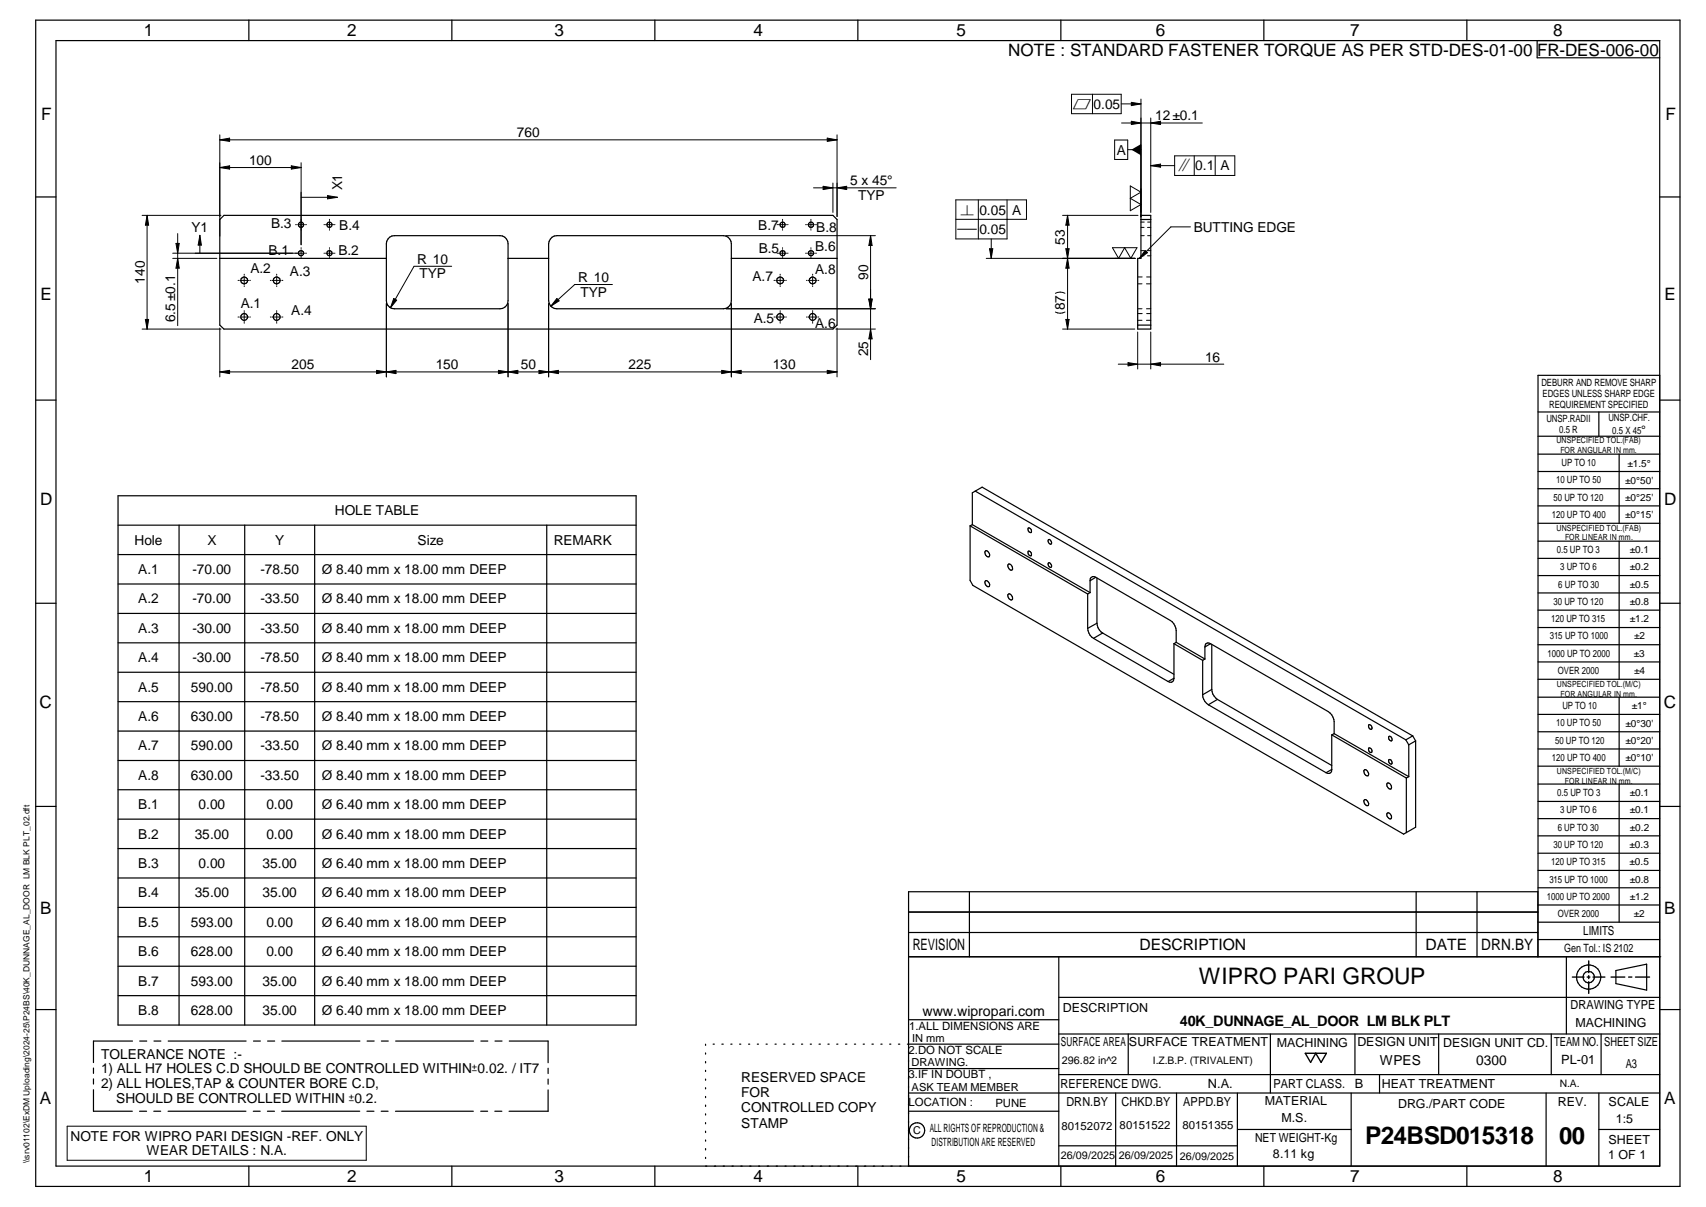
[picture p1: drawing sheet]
<svg xmlns="http://www.w3.org/2000/svg" width="420mm" height="297mm" viewBox="0 0 420 297" stroke-linecap="round" stroke-linejoin="round" font-family="sans-serif">
<g fill="none" stroke="#000" stroke-width=".3">
<path d="M8.8 5h405v287h-405zM13.8 10h395v277h-395zM61.3 5v5M111.3 5v5M161.3 5v5M211.3 5v5M261.3 5v5M311.3 5v5M361.3 5v5M378.6 10v4.2h30.2M8.8 48.5h5M54.1 54l1-1h150l1.1 1v26l-1.1 1h-150l-1-1z"/>
<path d="M96 58.4l1.1-.4h26a1.97 1.97 0 0 1 2 2v14a1.97 1.97 0 0 1-2 2h-26a1.97 1.97 0 0 1-1.9-2v-14v-.6zM136 58.4l1.1-.4h41a1.97 1.97 0 0 1 2 2v14a1.97 1.97 0 0 1-2 2h-41a2.03 2.03 0 0 1-2-2v-14l.1-.6zM281 53h2.4v28h-3.2v-17.4h.8zM281 54h2.4M408.8 48.5h5M54.1 63.6h41.1M125.1 63.6h10M180.1 63.6h26.1M8.8 98.5h5M280.2 80h3.2M408.8 92.4h-30v143.1M408.8 98.5h5"/>
<path d="M378.8 101.4h30M378.8 107.4h30M378.8 111.8h30M378.8 116h30M393.8 101.4v6M398.8 111.8v17M29.1 122h127.6v130.3h-127.6zM29.1 129.2h127.6M29.1 136.5h127.6M44.1 129.2v123.1M60.3 129.2v123.1M77.5 129.2v123.1"/>
<path d="M134.7 129.2v123.1M238.9 129.4v13.4l.7 1.3 106.1 61.2 .7-.4M238.9 129.4l29 16.8M239.5 129.1l-.6 .3M239.5 129.1l29 16.7M240.2 120.9l106 61.2M240.2 120.9l1.7-1 106 61.2M240.2 120.9l-.7 .4v7.8M242.7 135.6a1 1 0 0 1 .9 1.4 .97 .97 0 0 1-.9-1.4zM248.4 138.8a.97 .97 0 0 1 .8 1.5 .97 .97 0 0 1-.8-1.5zM253.3 129.9a.76 .76 0 0 1 .6 1.2 .76 .76 0 0 1-.6-1.2zM253.3 135.6a.76 .76 0 0 1 .6 1.2 .76 .76 0 0 1-.6-1.2z"/>
<path d="M258.2 132.8a.65 .65 0 0 1 .7 .4 .65 .65 0 0 1-.2 .7 .83 .83 0 0 1-.5-1.1zM258.2 138.5a.65 .65 0 0 1 .7 .4 .65 .65 0 0 1-.2 .8 .83 .83 0 0 1-.5-1.2zM378.8 120.3h30M378.8 124.5h30M378.8 128.8h30M378.8 133.2h30M378.8 137.4h30M398.8 133.2v34M8.8 148.5h5M29.1 143.7h127.6M29.1 151h127.6M29.1 158.2h127.6"/>
<path d="M242.7 142.9a.98 .98 0 0 1 .9 1.5 .95 .95 0 0 1-.9-1.5zM248.4 146.2a.95 .95 0 0 1 .8 1.4 .92 .92 0 0 1-.8-.5 .92 .92 0 0 1 0-.9zM267.9 154.6a3.2 3.2 0 0 0 1.4 2.5M267.9 146.2v8.4M268.5 142.9v2.9M268.5 145.8l-.6 .4M269.3 157.1l18.4 10.6M269.9 142.1l18.3 10.6a3.2 3.2 0 0 1 1.5 2.5v2.9M269.9 142.1a.86 .86 0 0 0-1-.1 .86 .86 0 0 0-.4 .9M269.9 142.1l-1.4 .8M270.2 153.4a2.96 2.96 0 0 0 1.4 2.4M270.2 142.2v11.2"/>
<path d="M270.2 153.4l-2.3 1.2M271.6 155.8l17.5 10.1M271.6 155.8l-2.3 1.3M289.1 158.4l7.1 4.1M289.1 158.4v8.5M289.7 158.1l7 4.1M289.7 158.1l-.6 .3M296.7 159.2v3M298.1 158.4l29 16.7a3.2 3.2 0 0 1 1.5 2.5v3M298.1 158.4a.85 .85 0 0 0-.9-.1 .85 .85 0 0 0-.5 .9M298.1 158.4l-1.4 .8M298.4 158.6v11.1"/>
<path d="M378.8 141.6h30M378.8 145.9h30M378.8 150.2h30M378.8 154.4h30M378.8 158.7h30M408.8 148.5h5M29.1 165.4h127.6M29.1 172.7h127.6M29.1 179.9h127.6M289.1 166.9l-1.4 .8M289.1 166.9a.88 .88 0 0 1-.4 .9 .88 .88 0 0 1-1-.1M296.2 171a3.1 3.1 0 0 0 1.4 2.4"/>
<path d="M296.2 162.5v8.5M296.7 162.2l-.5 .3M297.6 173.4l29 16.8M298.4 169.7a2.96 2.96 0 0 0 1.4 2.4M298.4 169.7l-2.2 1.3M299.8 172.1l28.2 16.3M299.8 172.1l-2.2 1.3M337.1 178.4a.64 .64 0 0 1 .7 .3 .64 .64 0 0 1-.2 .8 .8 .8 0 0 1-.5-1.1zM378.8 162.9h30M378.8 167.2h30M378.8 171.6h30M378.8 175.8h30"/>
<path d="M398.8 171.6v17M8.8 198.5h5M29.1 187.2h127.6M29.1 194.4h127.6M328 189.4l-1.4 .8M328 180.8l18.4 10.7M328 180.8v8.6M328 189.4a.85 .85 0 0 1-.4 .9 .85 .85 0 0 1-1-.1M328.6 180.6l18.4 10.5M328.6 180.6l-.6 .2M335.9 189.6l.2-.2a1 1 0 0 1 .8 1.5 1.06 1.06 0 0 1-1-1.3zM336.1 196.8a.98 .98 0 0 1 .8 1.4 .95 .95 0 0 1-.8-1.4z"/>
<path d="M337.1 184.1a.64 .64 0 0 1 .7 .4 .64 .64 0 0 1-.2 .7 .8 .8 0 0 1-.5-1.1zM341.7 192.7a.97 .97 0 0 1 .9 1.5 1 1 0 0 1-.9-1.5zM342.1 186.9a.72 .72 0 0 1 .6 1.1 .74 .74 0 0 1-.6-1.1zM342.1 181.2a.72 .72 0 0 1 .6 1.1 .74 .74 0 0 1-.6-1.1zM346.2 182.1l.8 1.2M346.4 191.5v13.4M347 191.1l-.6 .4M347 183.3v7.8M347.9 181.1l-1.7 1M347.9 181.1l.7 1.2M348.6 182.3v21.3l-2.2 1.3M348.6 182.3l-1.6 1"/>
<path d="M378.8 180.1h30M378.8 184.3h30M378.8 188.6h30M378.8 193h30M378.8 197.2h30M398.8 193v33.9M408.8 198.5h5M29.1 201.6h127.6M29.1 208.8h127.6M29.1 216.1h127.6M238.7 219.5v16M341.7 200.1a.95 .95 0 0 1 .9 1.4 .98 .98 0 0 1-.9-1.4z"/>
<path d="M348.8 219.5v16M363.8 219.5v16M378.8 201.5h30M378.8 205.7h30M378.8 210h30M378.8 214.2h30M378.8 218.5h30M29.1 223.3h127.6M29.1 230.5h127.6M29.1 237.8h127.6M223.8 235.5h185.2M223.8 229.5h154.9"/>
<path d="M223.8 224.5h154.9M260.8 235.5v51.5M378.7 235.5v-16h-154.9v67.5M378.8 222.7h30M378.8 226.9h30M378.8 231.2h30M385.8 235.5v19M398 238.8l7.5-1.5v6.4l-7.5-1.6zM8.8 248.5h5M29.1 245h127.6M32.6 256.2h-9.6v5.3M34.4 256.2h1.7"/>
<path d="M37.9 256.2h1.7M41.4 256.2h19.2M62.4 256.2h1.7M65.9 256.2h1.7M69.4 256.2h19.2M90.4 256.2h1.7M93.9 256.2h1.7M97.4 256.2h19.2M118.4 256.2h1.7M121.9 256.2h1.7M125.4 256.2h9.6v5.3M173.8 257v.3"/>
<path d="M173.8 259.1v.3M175.6 257h.3M177.8 257h.3M180 257h.3M182.1 257h.3M184.4 257h.2M186.5 257h.3M188.7 257h.3M190.9 257h.3M193 257h.3M195.2 257h.3M197.4 257h.3"/>
<path d="M199.5 257h.3M201.7 257h.3M203.9 257h.3M206.1 257h.3M208.2 257h.4M210.4 257h.3M212.6 257h.3M214.7 257h.4M216.9 257h.3M219.1 257h.3M221.3 257h.3M223.8 251h37"/>
<path d="M260.8 257h-37.3M260.8 245.4h148M260.8 254.5h148M277.9 254.5v10M312.9 254.5v14.5M333.7 254.5v10M354.3 254.5v10M382 254.5v10M394.3 254.5v10M408.8 248.5h5M23 268.2v5.3h9.6M23 262.8v1.4"/>
<path d="M23 265.5v1.3M34.4 273.5h1.7M37.9 273.5h1.7M41.4 273.5h19.2M62.4 273.5h1.7M65.9 273.5h1.7M69.4 273.5h19.2M90.4 273.5h1.7M93.9 273.5h1.7M97.4 273.5h19.2M118.4 273.5h1.7M121.9 273.5h1.7"/>
<path d="M135 268.2v5.3h-9.6M135 262.9v1.3M135 265.6v1.2M173.8 261.2v.4M173.8 263.4v.3M173.8 265.6v.3M173.8 267.7v.3M173.8 269.8v.3M173.8 271.9v.4M173.8 274.1v.3M173.8 276.3v.3M173.8 278.4v.3"/>
<path d="M223.8 269h185M223.8 263h37M223.8 273.5h37M260.8 264.5h148M274.8 269v18M289.8 269v18M304.7 269v18M304.7 278h28.1M332.8 269v18M339.8 264.5v4.5M380.8 269v18M393.8 269v18"/>
<path d="M393.8 278h15M61.3 287v5M111.3 287v5M161.3 287v5M173.8 280.5v.3M173.8 282.7v.3M173.8 284.8v.3M211.3 287v5M260.8 282h43.9M261.3 287v5M311.3 287v5M361.3 287v5"/>
<circle cx="74.1" cy="55.3" r=".65"/>
<circle cx="81.1" cy="55.3" r=".64"/>
<circle cx="192.7" cy="55.3" r=".64"/>
<circle cx="199.7" cy="55.3" r=".65"/>
<circle cx="60.1" cy="78" r=".84"/>
<circle cx="60.2" cy="69" r=".83"/>
<circle cx="68.1" cy="78" r=".85"/>
<circle cx="68.2" cy="69" r=".84"/>
<circle cx="74.1" cy="62.3" r=".64"/>
<circle cx="81.1" cy="62.3" r=".64"/>
<circle cx="192.1" cy="78" r=".84"/>
<circle cx="192.2" cy="69" r=".83"/>
<circle cx="192.7" cy="62.3" r=".63"/>
<circle cx="199.7" cy="62.3" r=".64"/>
<circle cx="200.1" cy="78" r=".84"/>
<circle cx="200.2" cy="69" r=".83"/>
<circle cx="391.3" cy="240.5" r="2.99"/>
<circle cx="391.3" cy="240.5" r="1.41"/>
<circle cx="225.9" cy="278.2" r="1.89"/>
</g>
<g fill="none" stroke="#000" stroke-width=".25">
<path d="M54.1 33.2v24.9M54.1 34.4l2.4-.4v.8zM54.1 34.4h152.1M203.7 34l2.5 .4-2.5 .4zM206.2 33.2v20.1M263.9 23.2h12.2v4.8h-12.2zM269.1 23.2v4.8M274.5 34.5h3.2v4.7h-3.2zM276.1 25.6h4.9M276.2 30.3h19.9M277.7 36.8h3.3M278.6 29.8l2.4 .5-2.4 .3z"/>
<path d="M278.6 25.2l2.4 .4-2.4 .4zM281 24.4v29.1M283.4 29v23.3M283.4 30.3l2.4-.5v.8zM289.3 38.4h14.8v4.8h-14.8zM294.1 38.4v4.8M299.3 38.4v4.8M35 53h19.4M36.2 53l.4 2.4h-.8zM36.2 53v28M43.3 59.9h.8l-.3 2.4zM43.8 57.5v22.6"/>
<path d="M49.2 57.9v4.4M49.2 57.9l.4 2.4h-.8zM54.1 41.2l2.4-.4v.8zM54.1 41.2h20.1M71.7 40.8l2.5 .4-2.5 .4zM72.8 55.3h.1M73.1 55.3h.1M73.4 55.3h1.5M74.2 40v20.2M74.2 48.6h8.9M75.1 55.3h.1M75.3 55.3h.2"/>
<path d="M79.8 55.3h.1M80.1 55.3h.1M80.4 55.3h1.5M80.7 48.1l2.4 .5-2.4 .3zM81.1 54v.1M81.1 54.3v.1M81.1 54.6v1.4M81.1 56.3h.1M81.1 56.5v.1M82.1 55.3h.1M82.4 55.3h.1M178.8 58h36.8"/>
<path d="M191.4 55.3h.1M191.7 55.3h.1M192 55.3h1.5M192.7 54v.1M192.7 54.3v.1M192.7 54.6v1.4M192.7 56.3h.1M192.7 56.5v.1M193.7 55.3h.1M194 55.3h.1M198.4 55.3h.1M198.7 55.3h.1"/>
<path d="M199 55.3h1.4M199.7 54v.1M199.7 54.3v.1M199.7 54.6v1.4M199.7 56.3h.1M199.7 56.5v.1M200.4 46.2h20.3M200.7 55.3h.1M200.9 55.3h.2M202.7 45.8l2.4 .4-2.4 .5zM205.1 45v7.3M206.2 46.2l2.3-.4v.9z"/>
<path d="M214.4 58v30.5M214.4 58l.4 2.4h-.8zM241 49.2v9.6M244.1 58.8v4.8M248 49.2v9.6h-12.6v-9.6h17.4v4.8h-17.4M261.7 53h18.6M262.9 53l.4 2.4h-.8zM262.9 53v28M278.4 45.8l2.6 1.5-2.6 1.5 2.6 1.5-2.6 1.6zM281 56h.8M281 58h.8M281 54.7h.8"/>
<path d="M282.6 56h.8M282.6 58h.8M282.6 54.7h.8M283.4 40.8l2.4-.4v.7zM283.4 40.8h5.9M293.2 55.8h-4.8l-7.8 7.8M35.8 78.6h.8l-.4 2.4zM42.5 62.3h32.4M42.5 63.6h10.9M43.8 63.6l.3 2.4h-.8zM58.6 78h.2M58.6 69h.2"/>
<path d="M59 78h.2M59 69h.2M59.4 78h1.5M59.4 69h1.5M60.1 67.5v.1M60.1 67.9v.1M60.1 68.3v1.4M60.1 70v.1M60.1 70.4v.1M60.1 76.5v.2M60.1 76.9v.1M60.1 77.3v1.4"/>
<path d="M60.1 79v.1M60.1 79.3v.2M61.1 78h.1M61.1 69h.1M61.5 78h.2M61.5 69h.2M66.6 78h.2M66.6 69h.2M67 78h.2M67 69h.2M67.4 78h1.5M67.4 69h1.5"/>
<path d="M68.1 67.5v.1M68.1 67.9v.1M68.1 68.3v1.4M68.1 70v.1M68.1 70.4v.1M68.1 76.5v.2M68.1 76.9v.1M68.1 77.3v1.4M68.1 79v.1M68.1 79.3v.2M69.1 78h.1M69.1 69h.1"/>
<path d="M69.5 78h.2M69.5 69h.2M74.2 61v.1M74.2 61.3h.1M74.2 61.6v1.4M74.2 63.2v.1M74.2 63.5v.1M75.1 62.3h.1M75.3 62.3h.2M79.8 62.3h.1M80.1 62.3h.1M80.4 62.3h1.5"/>
<path d="M81.1 61v.1M81.1 61.3h.1M81.1 61.6v1.4M81.1 63.2v.1M81.1 63.5v.1M82.1 62.3h.1M82.4 62.3h.1M95.2 74.7v18.1M97 73.4l.7 .5-1.5 1.8zM111.2 65.5h-9.2l-5.8 10.2M125.1 74.7v18.1M135.1 74.7v18.1"/>
<path d="M137.1 73.4l.6 .6-2 1.4zM150.8 70h-9.2l-5.9 5.4M178.8 76h36.8M180.1 74.7v18.1M190.6 78h.2M190.6 69h.2M191 78h.2M191 69h.2M191.4 62.3h.1M191.4 78h1.5M191.4 69h1.5M191.7 62.3h.1"/>
<path d="M192 62.3h1.5M192.1 67.5v.1M192.1 67.9v.1M192.1 68.3v1.4M192.1 70v.1M192.1 70.4v.1M192.1 76.5v.2M192.1 76.9v.1M192.1 77.3v1.4M192.1 79v.1M192.1 79.3v.2M192.7 61v.1"/>
<path d="M192.7 61.3h.1M192.7 61.6v1.4M192.7 63.2v.1M192.7 63.5v.1M193.1 78h.1M193.1 69h.1M193.5 78h.2M193.5 69h.2M193.7 62.3h.1M194 62.3h.1M198.4 62.3h.1M198.6 78h.2"/>
<path d="M198.6 69h.2M198.7 62.3h.1M199 62.3h1.4M199 78h.2M199 69h.2M199.4 78h1.5M199.4 69h1.5M199.7 61v.1M199.7 61.3h.1M199.7 61.6v1.4M199.7 63.2v.1M199.7 63.5v.1"/>
<path d="M200.1 67.5v.1M200.1 67.9v.1M200.1 68.3v1.4M200.1 70v.1M200.1 70.4v.1M200.1 76.5v.2M200.1 76.9v.1M200.1 77.3v1.4M200.1 79v.1M200.1 79.3v.2M200.7 62.3h.1M200.9 62.3h.2"/>
<path d="M201.1 78h.1M201.1 69h.1M201.5 78h.2M201.5 69h.2M214 73.6h.8l-.4 2.4zM242.9 63.6h36.8M243.7 61.2h.8l-.4 2.4zM262.3 76.8a2.52 2.52 0 0 1-2.4 0M262.3 72.2a2.52 2.52 0 0 0-2.4 0M262.5 61.2h.8l-.4 2.4zM262.5 78.6h.8l-.4 2.4zM262.9 63.6l.4 2.4h-.8z"/>
<path d="M274 61h6l-1.5 2.6-1.5-2.6-1.5 2.6zM280.2 76h1.1M280.2 69.8h1.1M280.2 78.8h1.1M280.2 68.2h1.1M280.2 77.2h1.1M281 62.9h.8M281 61.7h.8M282 61.6l.6 .6-2 1.4zM282.4 76h1M282.4 69.8h1M282.4 78.8h1"/>
<path d="M282.4 68.2h1M282.4 77.2h1M282.6 62.9h.8M282.6 61.7h.8M35 81h19.4M54.1 80.7v12.1M54.1 91.5l2.4-.4v.8zM54.1 91.5h152.1M92.7 91.1l2.5 .4-2.5 .4zM95.2 91.5l2.3-.4v.8zM122.8 91.1l2.3 .4-2.3 .4zM125.1 91.5l2.4-.4v.8z"/>
<path d="M132.7 91.1l2.4 .4-2.4 .4zM135.1 91.5l2.4-.4v.8zM177.7 91.1l2.4 .4-2.4 .4zM180.1 91.5l2.4-.4v.8zM203.7 91.1l2.5 .4-2.5 .4zM205.9 81h9.7M206.2 80.7v12.1M214.4 81l.4 2.4h-.8zM261.7 81h17.8M275.4 89.6h26M277.8 89.2l2.4 .4-2.4 .4zM280.2 81.7v9.1"/>
<path d="M283.4 89.6l2.4-.4v.8zM283.4 81.7v9.1M16.5 277.2h73.7v8.3h-73.7z"/>
</g>
<path d="M391.3 236.5v2.9M321.5 259.2h5.2l-1.3 2.3-1.3-2.3-1.3 2.3zM387.3 240.5h2.8M390.9 240.5h.7M391.3 240.1v.7M391.3 241.6v2.9M392.3 240.5h3M396.8 240.5h3.4M401.1 240.5h.8M402.8 240.5h3.5" fill="none" stroke="#000" stroke-width=".34"/>
<g fill="#000">
<path d="M54.1 34.4l2.4-.4v.8zM203.7 34l2.5 .4-2.5 .4zM278.6 29.8l2.4 .5-2.4 .3zM278.6 25.2l2.4 .4-2.4 .4zM278.6 36.8l2.4-1.3v2.7zM283.4 30.3l2.4-.5v.8zM36.2 53l.4 2.4h-.8zM43.3 59.9h.8l-.3 2.4zM54.1 41.2l2.4-.4v.8zM71.7 40.8l2.5 .4-2.5 .4zM80.7 48.1l2.4 .5-2.4 .3zM202.7 45.8l2.4 .4-2.4 .5z"/>
<path d="M206.2 46.2l2.3-.4v.9zM262.9 53l.4 2.4h-.8zM283.4 40.8l2.4-.4v.7zM35.8 78.6h.8l-.4 2.4zM43.8 63.6l.3 2.4h-.8zM49.2 57.9l.4 2.4h-.8zM97 73.4l.7 .5-1.5 1.8zM137.1 73.4l.6 .6-2 1.4zM214 73.6h.8l-.4 2.4zM214.4 58l.4 2.4h-.8zM243.7 61.2h.8l-.4 2.4zM262.5 78.6h.8l-.4 2.4z"/>
<path d="M262.9 63.6l.4 2.4h-.8zM262.5 61.2h.8l-.4 2.4zM282 61.6l.6 .6-2 1.4zM54.1 91.5l2.4-.4v.8zM92.7 91.1l2.5 .4-2.5 .4zM95.2 91.5l2.3-.4v.8zM122.8 91.1l2.3 .4-2.3 .4zM125.1 91.5l2.4-.4v.8zM132.7 91.1l2.4 .4-2.4 .4zM135.1 91.5l2.4-.4v.8zM177.7 91.1l2.4 .4-2.4 .4zM180.1 91.5l2.4-.4v.8z"/>
<path d="M203.7 91.1l2.5 .4-2.5 .4zM214.4 81l.4 2.4h-.8zM277.8 89.2l2.4 .4-2.4 .4zM283.4 89.6l2.4-.4v.8z"/>
</g>
<text font-size="6" x="336.2" y="281.6">P24BSD015318</text>
<text font-size="5.9" x="384" y="281.6">00</text>
<text font-size="5.6" x="295.3" y="242.2">WIPRO PARI GROUP</text>
<g font-size="4.2">
<text x="35.4" y="9">1</text>
<text x="85.5" y="8.9">2</text>
<text x="136.6" y="9">3</text>
<text x="185.6" y="9">4</text>
<text x="235.6" y="9">5</text>
<text x="284.6" y="8.8">6</text>
<text x="332.6" y="9">7</text>
<text x="382.6" y="9">8</text>
<text x="248.3" y="13.8">NOTE : STANDARD FASTENER TORQUE AS PER STD-DES-01-00 FR-DES-006-00</text>
<text x="10.1" y="29.6">F</text>
<text x="410.2" y="29.6">F</text>
<text x="9.9" y="73.9">E</text>
<text x="409.9" y="73.9">E</text>
<text x="9.9" y="124.2">D</text>
<text x="409.9" y="124.2">D</text>
<text x="9.7" y="174.3">C</text>
<text x="409.7" y="174.3">C</text>
<text x="9.9" y="225">B</text>
<text x="409.8" y="225">B</text>
<text x="9.8" y="271.7">A</text>
<text x="409.8" y="271.7">A</text>
<text x="35.4" y="291">1</text>
<text x="85.5" y="290.9">2</text>
<text x="136.6" y="291">3</text>
<text x="185.6" y="291">4</text>
<text x="235.6" y="291">5</text>
<text x="284.6" y="290.8">6</text>
<text x="332.6" y="291">7</text>
<text x="382.6" y="291">8</text>
</g>
<g font-size="3.9">
<text x="224.8" y="233.8">REVISION</text>
<text x="280.7" y="233.8">DESCRIPTION</text>
<text x="351.1" y="233.8">DATE</text>
<text x="364.8" y="233.8">DRN.BY</text>
</g>
<g font-size="3.7">
<text x="264.1" y="26.8">r</text>
<text x="290.2" y="42">i</text>
<text x="236.5" y="52.8">n</text>
<text x="235.7" y="57.6">t</text>
</g>
<text font-size="3.6" x="290.6" y="252.6">40K_DUNNAGE_AL_DOOR LM BLK PLT</text>
<text font-size="3.5" x="227.2" y="250">www.wipropari.com</text>
<g font-size="3.4">
<text x="269.3" y="26.8">0.05</text>
<text x="284.5" y="29.6">12±0.1</text>
<text x="127.3" y="33.8">760</text>
<text x="61.3" y="40.6">100</text>
<text x="275" y="38.1">A</text>
<text x="294.4" y="42">0.1 A</text>
<text x="84.3" y="46.9" transform="rotate(-90 84.3 46.9)">X1</text>
<text x="209.4" y="45.6">5 x 45°</text>
<text x="211.4" y="49.2">TYP</text>
<text x="241.2" y="52.8">0.05 A</text>
<text x="47.2" y="57.1">Y1</text>
<text x="66.7" y="56.2">B.3</text>
<text x="83.6" y="56.5">B.4</text>
<text x="186.8" y="56.6">B.7</text>
<text x="201" y="57">B.8</text>
<text x="241.2" y="57.6">0.05</text>
<text x="294" y="57">BUTTING EDGE</text>
<text x="66.1" y="62.7">B.1</text>
<text x="83.3" y="62.7">B.2</text>
<text x="102.8" y="64.9">R 10</text>
<text x="186.8" y="62.3">B.5</text>
<text x="200.8" y="61.7">B.6</text>
<text x="262.3" y="60.2" transform="rotate(-90 262.3 60.2)">53</text>
<text x="35.6" y="69.8" transform="rotate(-90 35.6 69.8)">140</text>
<text x="61.7" y="67.2">A.2</text>
<text x="71.4" y="67.9">A.3</text>
<text x="103.3" y="68.5">TYP</text>
<text x="142.4" y="69.4">R 10</text>
<text x="185.3" y="69">A.7</text>
<text x="200.8" y="67.5">A.8</text>
<text x="213.8" y="68.9" transform="rotate(-90 213.8 68.9)">90</text>
<text x="59.3" y="75.8">A.1</text>
<text x="71.7" y="77.6">A.4</text>
<text x="142.9" y="73">TYP</text>
<text x="262.3" y="76.4" transform="rotate(-90 262.3 76.4)">87</text>
<text x="43.1" y="79.3" transform="rotate(-90 43.1 79.3)">6.5±0.1</text>
<text x="185.6" y="79.4">A.5</text>
<text x="200.8" y="80.7">A.6</text>
<text x="213.8" y="87.7" transform="rotate(-90 213.8 87.7)">25</text>
<text x="296.8" y="89">16</text>
<text x="71.8" y="90.9">205</text>
<text x="107.3" y="90.9">150</text>
<text x="128.3" y="90.9">50</text>
<text x="154.8" y="90.9">225</text>
<text x="190.3" y="90.9">130</text>
<text x="82.5" y="126.8">HOLE TABLE</text>
<text x="33.1" y="134">Hole</text>
<text x="51.1" y="134">X</text>
<text x="67.8" y="134">Y</text>
<text x="102.9" y="134">Size</text>
<text x="136.4" y="134">REMARK</text>
<text x="34.1" y="141.3">A.1</text>
<text x="47.4" y="141.3">-70.00</text>
<text x="64.1" y="141.3">-78.50</text>
<text x="79.2" y="141.3">Ø 8.40 mm x 18.00 mm DEEP</text>
<text x="34.1" y="148.5">A.2</text>
<text x="47.4" y="148.5">-70.00</text>
<text x="64.1" y="148.5">-33.50</text>
<text x="79.2" y="148.5">Ø 8.40 mm x 18.00 mm DEEP</text>
<text x="34.1" y="155.7">A.3</text>
<text x="47.4" y="155.7">-30.00</text>
<text x="64.1" y="155.7">-33.50</text>
<text x="79.2" y="155.7">Ø 8.40 mm x 18.00 mm DEEP</text>
<text x="34.1" y="162.9">A.4</text>
<text x="47.4" y="162.9">-30.00</text>
<text x="64.1" y="162.9">-78.50</text>
<text x="79.2" y="162.9">Ø 8.40 mm x 18.00 mm DEEP</text>
<text x="34.1" y="170.2">A.5</text>
<text x="47" y="170.2">590.00</text>
<text x="64.1" y="170.2">-78.50</text>
<text x="79.2" y="170.2">Ø 8.40 mm x 18.00 mm DEEP</text>
<text x="34.1" y="177.4">A.6</text>
<text x="47" y="177.4">630.00</text>
<text x="64.1" y="177.4">-78.50</text>
<text x="79.2" y="177.4">Ø 8.40 mm x 18.00 mm DEEP</text>
<text x="34.1" y="184.7">A.7</text>
<text x="47" y="184.7">590.00</text>
<text x="64.1" y="184.7">-33.50</text>
<text x="79.2" y="184.7">Ø 8.40 mm x 18.00 mm DEEP</text>
<text x="34.1" y="191.9">A.8</text>
<text x="47" y="191.9">630.00</text>
<text x="64.1" y="191.9">-33.50</text>
<text x="79.2" y="191.9">Ø 8.40 mm x 18.00 mm DEEP</text>
<text x="34.1" y="199.1">B.1</text>
<text x="48.9" y="199.1">0.00</text>
<text x="65.6" y="199.1">0.00</text>
<text x="79.2" y="199.1">Ø 6.40 mm x 18.00 mm DEEP</text>
<text x="34.1" y="206.4">B.2</text>
<text x="48" y="206.4">35.00</text>
<text x="65.6" y="206.4">0.00</text>
<text x="79.2" y="206.4">Ø 6.40 mm x 18.00 mm DEEP</text>
<text x="34.1" y="213.6">B.3</text>
<text x="48.9" y="213.6">0.00</text>
<text x="64.7" y="213.6">35.00</text>
<text x="79.2" y="213.6">Ø 6.40 mm x 18.00 mm DEEP</text>
<text x="34.1" y="220.9">B.4</text>
<text x="48" y="220.9">35.00</text>
<text x="64.7" y="220.9">35.00</text>
<text x="79.2" y="220.9">Ø 6.40 mm x 18.00 mm DEEP</text>
<text x="34.1" y="228.1">B.5</text>
<text x="47" y="228.1">593.00</text>
<text x="65.6" y="228.1">0.00</text>
<text x="79.2" y="228.1">Ø 6.40 mm x 18.00 mm DEEP</text>
<text x="34.1" y="235.3">B.6</text>
<text x="47" y="235.3">628.00</text>
<text x="65.6" y="235.3">0.00</text>
<text x="79.2" y="235.3">Ø 6.40 mm x 18.00 mm DEEP</text>
<text x="34.1" y="242.6">B.7</text>
<text x="47" y="242.6">593.00</text>
<text x="64.7" y="242.6">35.00</text>
<text x="79.2" y="242.6">Ø 6.40 mm x 18.00 mm DEEP</text>
<text x="34.1" y="249.8">B.8</text>
<text x="47" y="249.8">628.00</text>
<text x="64.7" y="249.8">35.00</text>
<text x="79.2" y="249.8">Ø 6.40 mm x 18.00 mm DEEP</text>
<text x="24.9" y="260.6">TOLERANCE NOTE :-</text>
<text x="339.8" y="262.2">WPES</text>
<text x="363.6" y="262">0300</text>
<text x="24.9" y="264.2">1) ALL H7 HOLES C.D SHOULD BE CONTROLLED WITHINu0.02. / IT7</text>
<text x="24.9" y="267.8">2) ALL HOLES,TAP &amp; COUNTER BORE C.D,</text>
<text x="182.6" y="266.2">RESERVED SPACE</text>
<text x="182.6" y="270">FOR</text>
<text x="28.6" y="271.4">SHOULD BE CONTROLLED WITHIN u0.2.</text>
<text x="182.6" y="273.7">CONTROLLED COPY</text>
<text x="17.4" y="280.8">NOTE FOR WIPRO PARI DESIGN -REF. ONLY</text>
<text x="182.6" y="277.5">STAMP</text>
<text x="36.1" y="284.4">WEAR DETAILS : N.A.</text>
</g>
<g font-size="3.1">
<text x="389.9" y="230.2">LIMITS</text>
<text x="261.8" y="249">DESCRIPTION</text>
<text x="386.8" y="248.4">DRAWING TYPE</text>
<text x="261.3" y="257.5">SURFACE AREA</text>
<text x="278" y="257.5">SURFACE TREATMENT</text>
<text x="314.5" y="257.6">MACHINING</text>
<text x="334.3" y="257.5">DESIGN UNIT</text>
<text x="355.4" y="257.6">DESIGN UNIT CD.</text>
<text x="382.8" y="257.3">TEAM NO.</text>
<text x="388" y="252.8">MACHINING</text>
<text x="395.1" y="257.4">SHEET SIZE</text>
<text x="384.5" y="261.9">PL-01</text>
<text x="400.4" y="262.8">A3</text>
<text x="261.2" y="267.8">REFERENCE DWG.</text>
<text x="297.5" y="267.8">N.A.</text>
<text x="313.6" y="267.7">PART CLASS.</text>
<text x="333.7" y="267.7">B</text>
<text x="340.3" y="267.7">HEAT TREATMENT</text>
<text x="262.6" y="272.2">DRN.BY</text>
<text x="276.2" y="272.1">CHKD.BY</text>
<text x="291.4" y="272.2">APPD.BY</text>
<text x="311.5" y="272">MATERIAL</text>
<text x="344.3" y="272.6">DRG./PART CODE</text>
<text x="383.7" y="272.2">REV.</text>
<text x="396.2" y="272.3">SCALE</text>
<text x="309.1" y="280.9">NET WEIGHT-Kg</text>
<text x="315.6" y="276.1">M.S.</text>
<text x="396.1" y="281.4">SHEET</text>
<text x="397.9" y="276.4">1:5</text>
<text x="313.5" y="285.1">8.11 kg</text>
<text x="396.1" y="285.3">1 OF 1</text>
</g>
<text font-size="3" x="404.2" y="106.8">°</text>
<g font-size="2.8">
<text x="385.2" y="234.4">Gen Tol.: IS 2102</text>
<text x="223.9" y="253.4">1.ALL DIMENSIONS ARE</text>
<text x="223.8" y="259.3">2.DO NOT SCALE</text>
<text x="223.8" y="265.4">3.IF IN DOUBT ,</text>
<text x="223.8" y="272.2">LOCATION :</text>
<text x="245.1" y="272.4">PUNE</text>
<text x="229" y="278.7">ALL RIGHTS OF REPRODUCTION &amp;</text>
<text x="261.4" y="278">80152072</text>
<text x="275.7" y="277.7">80151522</text>
<text x="291.2" y="277.9">80151355</text>
<text x="229.4" y="282.1">DISTRIBUTION ARE RESERVED</text>
</g>
<g font-size="2.7">
<text x="224.7" y="256.4">IN mm</text>
<text x="224.5" y="262.4">DRAWING.</text>
<text x="261.5" y="261.9">296.82 in^2</text>
<text x="224.5" y="268.4">ASK TEAM MEMBER</text>
<text x="224.9" y="279.2">C</text>
<text x="261.3" y="285.2">26/09/2025</text>
<text x="275.6" y="285.2">26/09/2025</text>
<text x="290.6" y="285.4">26/09/2025</text>
</g>
<g font-size="2.5">
<text x="379.6" y="95">DEBURR AND REMOVE SHARP</text>
<text x="379.9" y="97.7">EDGES UNLESS SHARP EDGE</text>
<text x="381.5" y="100.5">REQUIREMENT SPECIFIED</text>
<text x="380.9" y="103.8">UNSP.RADII</text>
<text x="384" y="106.6">0.5 R</text>
<text x="396.1" y="103.6">UNSP.CHF.</text>
<text x="397.1" y="106.8">0.5 X 45</text>
<text x="383.2" y="119">10 UP TO 50</text>
<text x="384.6" y="114.7">UP TO 10</text>
<text x="400.3" y="119">±0°50'</text>
<text x="400.8" y="114.8">±1.5°</text>
<text x="382.6" y="123.2">50 UP TO 120</text>
<text x="400.3" y="123.2">±0°25'</text>
<text x="382.2" y="127.4">120 UP TO 400</text>
<text x="400.3" y="127.4">±0°15'</text>
<text x="383.4" y="136.1">0.5 UP TO 3</text>
<text x="401.4" y="136.1">±0.1</text>
<text x="384.2" y="140.4">3 UP TO 6</text>
<text x="401.4" y="140.3">±0.2</text>
<text x="382.6" y="148.8">30 UP TO 120</text>
<text x="383.8" y="144.6">6 UP TO 30</text>
<text x="401.4" y="148.9">±0.8</text>
<text x="401.4" y="144.7">±0.5</text>
<text x="382" y="153.1">120 UP TO 315</text>
<text x="401.4" y="153.1">±1.2</text>
<text x="381.2" y="161.6">1000 UP TO 2000</text>
<text x="381.7" y="157.4">315 UP TO 1000</text>
<text x="402.4" y="161.6">±3</text>
<text x="402.5" y="157.4">±2</text>
<text x="383.7" y="165.9">OVER 2000</text>
<text x="402.5" y="165.9">±4</text>
<text x="383.2" y="178.8">10 UP TO 50</text>
<text x="384.8" y="174.5">UP TO 10</text>
<text x="400.3" y="178.8">±0°30'</text>
<text x="401.9" y="174.6">±1°</text>
<text x="383" y="183">50 UP TO 120</text>
<text x="400.3" y="183.1">±0°20'</text>
<text x="382.2" y="187.3">120 UP TO 400</text>
<text x="400.3" y="187.3">±0°10'</text>
<text x="383.5" y="195.9">0.5 UP TO 3</text>
<text x="401.4" y="196">±0.1</text>
<text x="384.2" y="200.1">3 UP TO 6</text>
<text x="401.4" y="200.2">±0.1</text>
<text x="382.6" y="208.7">30 UP TO 120</text>
<text x="383.7" y="204.4">6 UP TO 30</text>
<text x="401.4" y="208.7">±0.3</text>
<text x="401.4" y="204.4">±0.2</text>
<text x="382" y="213">120 UP TO 315</text>
<text x="401.4" y="212.9">±0.5</text>
<text x="381" y="221.4">1000 UP TO 2000</text>
<text x="381.6" y="217.2">315 UP TO 1000</text>
<text x="401.4" y="221.4">±1.2</text>
<text x="401.4" y="217.2">±0.8</text>
<text x="383.7" y="225.7">OVER 2000</text>
<text x="402.4" y="225.7">±2</text>
<text x="283.9" y="261.9">I.Z.B.P. (TRIVALENT)</text>
<text x="384.1" y="267.5">N.A.</text>
</g>
<g font-size="2.1">
<text x="383.3" y="109.1">UNSPECIFIED TOL.(FAB)</text>
<text x="384.3" y="111.4">FOR ANGULAR IN mm.</text>
<text x="383.4" y="130.6">UNSPECIFIED TOL.(FAB)</text>
<text x="385.4" y="133">FOR LINEAR IN mm.</text>
<text x="383.4" y="169">UNSPECIFIED TOL.(M/C)</text>
<text x="384.3" y="171.4">FOR ANGULAR IN mm.</text>
<text x="383.4" y="190.5">UNSPECIFIED TOL.(M/C)</text>
<text x="385.4" y="192.8">FOR LINEAR IN mm.</text>
<text x="7.2" y="286.3" transform="rotate(-90 7.2 286.3)">\\srv01102\ExDM Uploading\2024-25\P24BS\40K_DUNNAGE_AL_DOOR LM BLK PLT_02.dft</text>
</g>
</svg>
